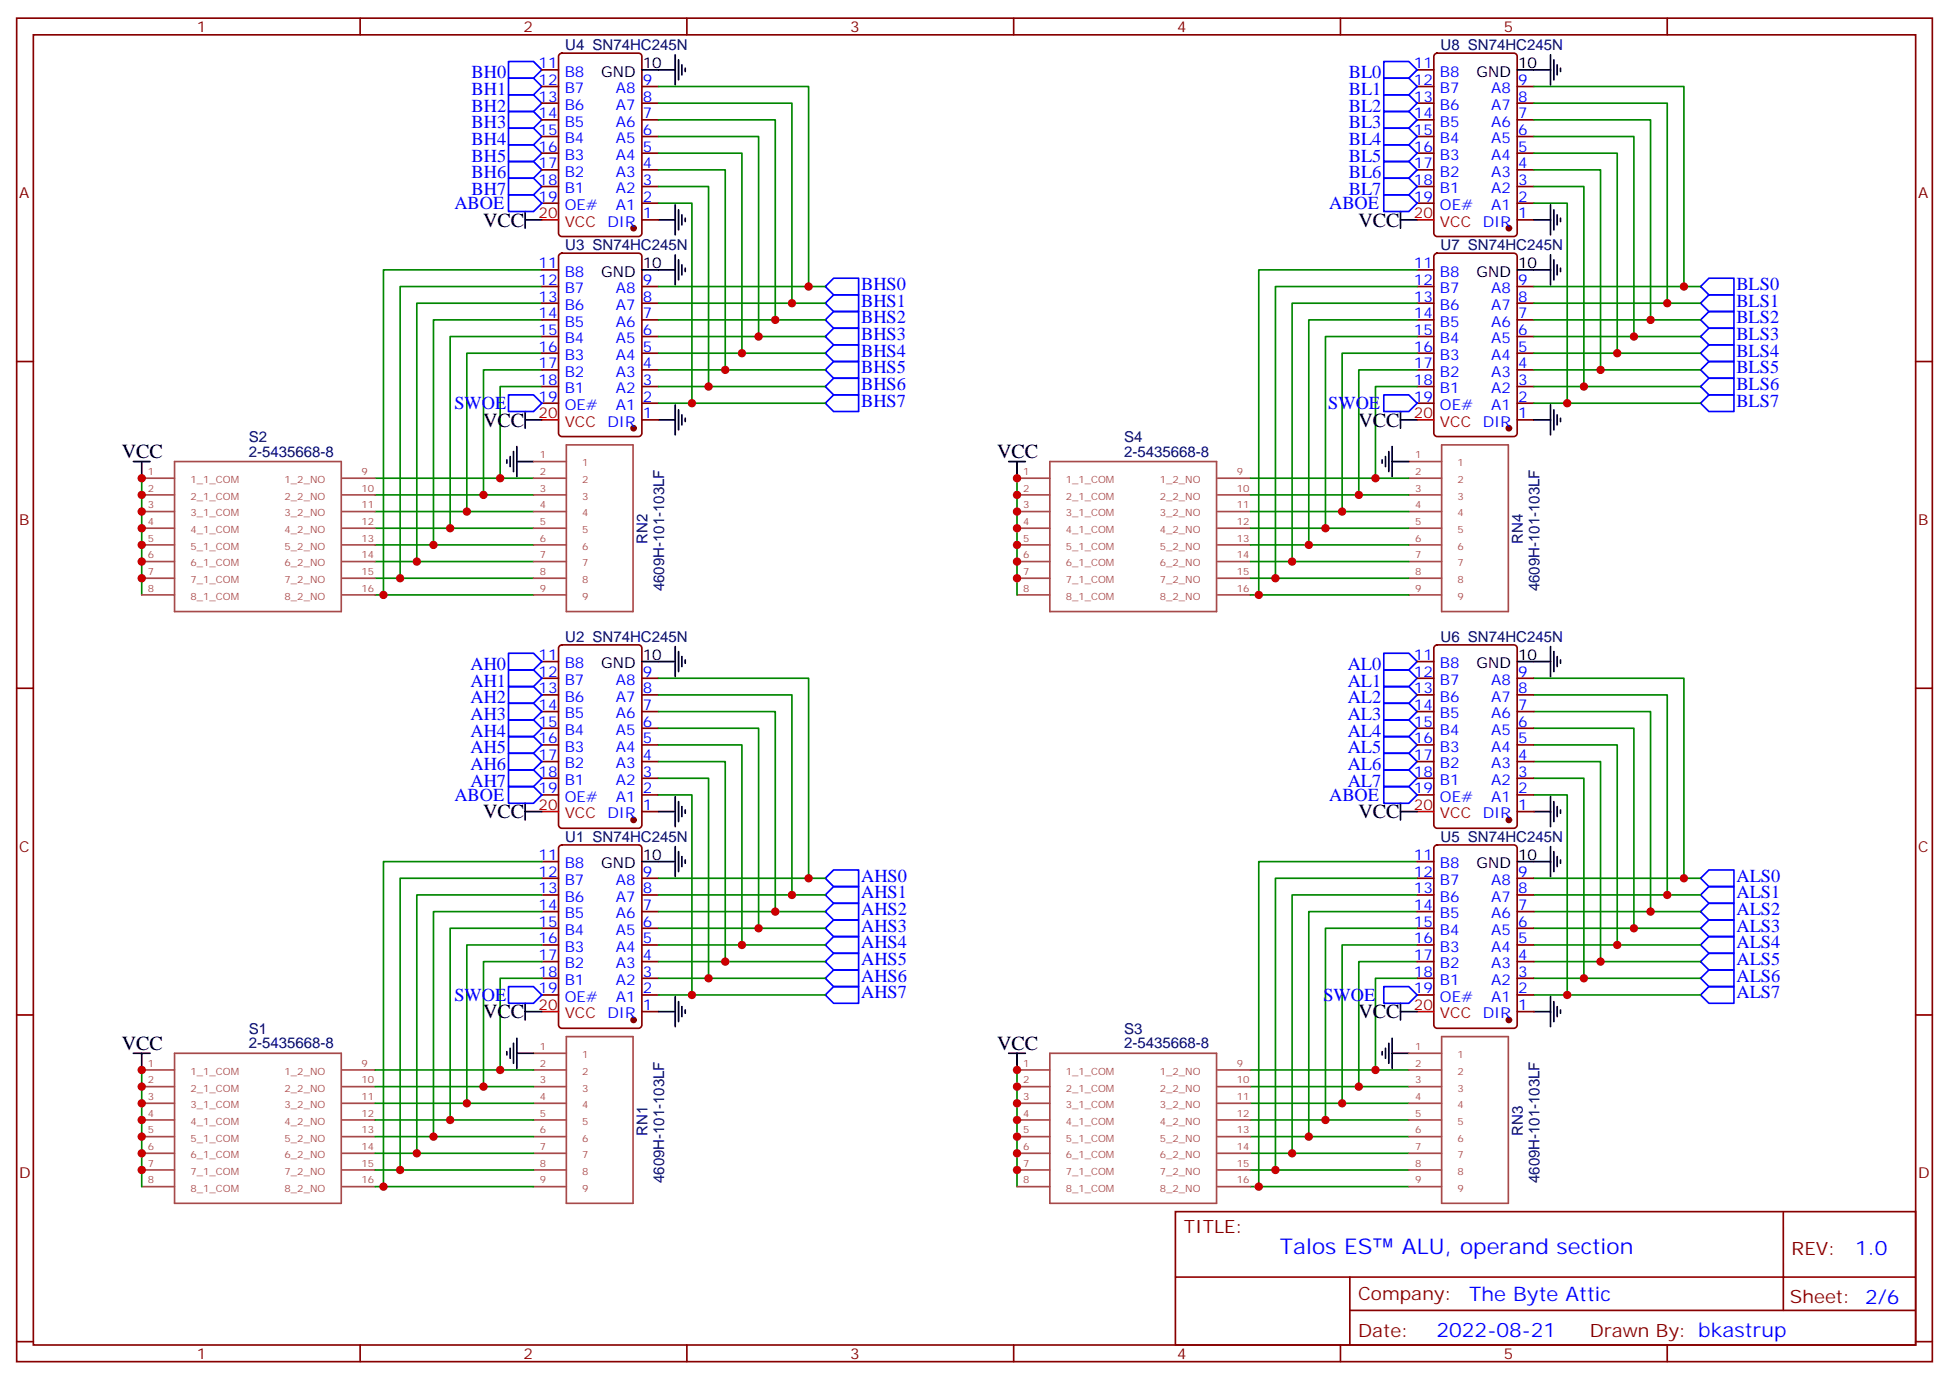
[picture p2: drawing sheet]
<svg xmlns="http://www.w3.org/2000/svg" width="412mm" height="292mm" viewBox="0 0 412 292" stroke-linecap="round" stroke-linejoin="round" font-family="sans-serif">
<g fill="none" stroke="#870000" stroke-width=".35">
<path d="M3.5 3.8h405.4v284.4h-405.4zM7.1 7.4h398.2v277.3h-398.2zM76.2 3.8v3.6M114.7 18.3h3.5M114.7 14.8h3.5M118.4 11.5l.5-.2h16.2a.71 .71 0 0 1 .7 .7v37.4a.76 .76 0 0 1-.7 .7h-16.2a.76 .76 0 0 1-.7-.7v-37.4zM135.8 18.3h3.5M145.3 3.8v3.6M214.5 3.8v3.6M283.6 3.8v3.6M299.9 18.3h3.5M299.9 14.8h3.5"/>
<path d="M303.6 11.5l.5-.2h16.2a.71 .71 0 0 1 .7 .7v37.4a.76 .76 0 0 1-.7 .7h-16.2a.76 .76 0 0 1-.7-.7v-37.4zM321 18.3h3.6M352.8 3.8v3.6M114.7 39.5h3.5M114.7 35.9h3.5M114.7 32.4h3.5M114.7 28.9h3.5M114.7 25.4h3.5M114.7 21.8h3.5M135.8 39.5h3.5M135.8 35.9h3.5M135.8 32.4h3.5"/>
<path d="M135.8 28.9h3.5M135.8 25.4h3.5M135.8 21.8h3.5M299.9 39.5h3.5M299.9 35.9h3.5M299.9 32.4h3.5M299.9 28.9h3.5M299.9 25.4h3.5M299.9 21.8h3.5M321 39.5h3.6M321 35.9h3.6M321 32.4h3.6"/>
<path d="M321 28.9h3.6M321 25.4h3.6M321 21.8h3.6M114.7 43h3.5M114.7 57.1h3.5M118.4 53.8l.5-.2h16.2a.71 .71 0 0 1 .7 .7v37.4a.76 .76 0 0 1-.7 .7h-16.2a.76 .76 0 0 1-.7-.7v-37.4zM135.8 46.5h3.5M135.8 43h3.5M299.9 43h3.5M299.9 57.1h3.5M303.6 53.8l.5-.2h16.2a.71 .71 0 0 1 .7 .7v37.4a.76 .76 0 0 1-.7 .7h-16.2a.76 .76 0 0 1-.7-.7v-37.4zM321 46.5h3.6"/>
<path d="M321 43h3.6M3.5 76.5h3.6M114.7 78.3h3.5M114.7 74.8h3.5M114.7 71.2h3.5M114.7 67.7h3.5M114.7 64.2h3.5M114.7 60.6h3.5M135.8 78.3h3.5M135.8 74.8h3.5M135.8 71.2h3.5M135.8 67.7h3.5"/>
<path d="M135.8 64.2h3.5M135.8 60.6h3.5M299.9 78.3h3.5M299.9 74.8h3.5M299.9 71.2h3.5M299.9 67.7h3.5M299.9 64.2h3.5M299.9 60.6h3.5M321 78.3h3.6M321 74.8h3.6M321 71.2h3.6M321 67.7h3.6"/>
<path d="M321 64.2h3.6M321 60.6h3.6M405.3 76.5h3.6M114.7 85.3h3.5M114.7 81.8h3.5M135.8 88.9h3.5M135.8 85.3h3.5M135.8 81.8h3.5M299.9 85.3h3.5M299.9 81.8h3.5M321 88.9h3.6M321 85.3h3.6"/>
<path d="M321 81.8h3.6M118.4 136.7l.5-.2h16.2a.71 .71 0 0 1 .7 .7v37.4a.76 .76 0 0 1-.7 .7h-16.2a.76 .76 0 0 1-.7-.7v-37.4zM303.6 136.7l.5-.2h16.2a.71 .71 0 0 1 .7 .7v37.4a.76 .76 0 0 1-.7 .7h-16.2a.76 .76 0 0 1-.7-.7v-37.4zM3.5 145.7h3.6M114.7 157.7h3.5M114.7 154.1h3.5M114.7 150.6h3.5M114.7 147.1h3.5M114.7 143.5h3.5M114.7 140h3.5M135.8 157.7h3.5M135.8 154.1h3.5"/>
<path d="M135.8 150.6h3.5M135.8 147.1h3.5M135.8 143.5h3.5M299.9 157.7h3.5M299.9 154.1h3.5M299.9 150.6h3.5M299.9 147.1h3.5M299.9 143.5h3.5M299.9 140h3.5M321 157.7h3.6M321 154.1h3.6M321 150.6h3.6"/>
<path d="M321 147.1h3.6M321 143.5h3.6M405.3 145.7h3.6M114.7 168.2h3.5M114.7 164.7h3.5M114.7 161.2h3.5M118.4 179l.5-.2h16.2a.71 .71 0 0 1 .7 .7v37.4a.76 .76 0 0 1-.7 .7h-16.2a.76 .76 0 0 1-.7-.7v-37.4zM135.8 171.8h3.5M135.8 168.2h3.5M135.8 164.7h3.5M135.8 161.2h3.5M299.9 168.2h3.5"/>
<path d="M299.9 164.7h3.5M299.9 161.2h3.5M303.6 179l.5-.2h16.2a.71 .71 0 0 1 .7 .7v37.4a.76 .76 0 0 1-.7 .7h-16.2a.76 .76 0 0 1-.7-.7v-37.4zM321 171.8h3.6M321 168.2h3.6M321 164.7h3.6M321 161.2h3.6M114.7 200h3.5M114.7 196.5h3.5M114.7 192.9h3.5M114.7 189.4h3.5M114.7 185.9h3.5"/>
<path d="M114.7 182.4h3.5M135.8 200h3.5M135.8 196.5h3.5M135.8 192.9h3.5M135.8 189.4h3.5M135.8 185.9h3.5M299.9 200h3.5M299.9 196.5h3.5M299.9 192.9h3.5M299.9 189.4h3.5M299.9 185.9h3.5M299.9 182.4h3.5"/>
<path d="M321 200h3.6M321 196.5h3.6M321 192.9h3.6M321 189.4h3.6M321 185.9h3.6M3.5 214.8h3.6M114.7 210.6h3.5M114.7 207h3.5M114.7 203.5h3.5M135.8 214.1h3.5M135.8 210.6h3.5M135.8 207h3.5"/>
<path d="M135.8 203.5h3.5M299.9 210.6h3.5M299.9 207h3.5M299.9 203.5h3.5M321 214.1h3.6M321 210.6h3.6M321 207h3.6M321 203.5h3.6M405.3 214.8h3.6M248.7 256.4h156.6v28.3h-156.6zM377.3 256.5v20.8M248.7 270.3h156.5"/>
<path d="M285.6 277.3h119.6M285.6 270.3v14.1M3.5 284h3.6M76.2 284.7v3.5M145.3 284.7v3.5M214.5 284.7v3.5M283.6 284.7v3.5M352.8 284.7v3.5M405.3 284h3.6"/>
</g>
<g fill="#870000" stroke="#870000" stroke-width=".35">
<circle cx="134.1" cy="215.9" r=".53"/>
<circle cx="134.1" cy="173.5" r=".53"/>
<circle cx="134.1" cy="48.3" r=".53"/>
<circle cx="134.1" cy="90.6" r=".53"/>
<circle cx="319.3" cy="90.6" r=".53"/>
<circle cx="319.3" cy="48.3" r=".53"/>
<circle cx="319.3" cy="173.5" r=".53"/>
<circle cx="319.3" cy="215.9" r=".53"/>
</g>
<g fill="none" stroke="#000" stroke-width=".35">
<path d="M135.8 14.8h7.1M142.9 11.6v6.4M143.6 12.7v4.2M144.3 13.7v2.1M145 14.4v.7M321 14.8h7.1M328.1 11.6v6.4M328.8 12.7v4.2M329.5 13.7v2.1M330.2 14.4v.7M111.1 46.5h3.6M111.1 44.8v3.5"/>
<path d="M135.8 57.1h7.1M139.3 46.5h3.6M142.9 43.4v6.3M142.9 53.9v6.4M143.6 44.4v4.2M143.6 55v4.2M144.3 45.5v2.1M144.3 56.1v2.1M145 46.2v.7M145 56.8v.7M296.3 46.5h3.6M296.3 44.8v3.5"/>
<path d="M321 57.1h7.1M324.6 46.5h3.5M328.1 43.4v6.3M328.1 53.9v6.4M328.8 44.4v4.2M328.8 55v4.2M329.5 45.5v2.1M329.5 56.1v2.1M330.2 46.2v.7M330.2 56.8v.7M28.2 97.7h3.5M30 97.7v3.5"/>
<path d="M107.2 97.3v.7M107.9 96.6v2.1M108.7 95.6v4.2M109.4 94.5v6.4M109.4 97.7h3.5M111.1 88.9h3.6M111.1 87.1v3.5M139.3 88.9h3.6M142.9 85.7v6.3M143.6 86.7v4.3M144.3 87.8v2.1M145 88.5v.7"/>
<path d="M213.4 97.7h3.6M215.2 97.7v3.5M292.5 97.3v.7M293.2 96.6v2.1M293.9 95.6v4.2M294.6 97.7h3.5M294.6 94.5v6.4M296.3 88.9h3.6M296.3 87.1v3.5M324.6 88.9h3.5M328.1 85.7v6.3M328.8 86.7v4.3"/>
<path d="M329.5 87.8v2.1M330.2 88.5v.7M142.9 136.8v6.4M143.6 137.9v4.2M144.3 139v2.1M145 139.7v.7M328.1 136.8v6.4M328.8 137.9v4.2M329.5 139v2.1M330.2 139.7v.7M135.8 140h7.1M321 140h7.1"/>
<path d="M111.1 171.8h3.6M111.1 170v3.5M139.3 171.8h3.6M142.9 168.6v6.3M142.9 179.2v6.3M143.6 169.7v4.2M144.3 170.7v2.1M145 171.4v.7M296.3 171.8h3.6M296.3 170v3.5M324.6 171.8h3.5M328.1 168.6v6.3"/>
<path d="M328.1 179.2v6.3M328.8 169.7v4.2M329.5 170.7v2.1M330.2 171.4v.7M135.8 182.4h7.1M143.6 180.2v4.3M144.3 181.3v2.1M145 182v.7M321 182.4h7.1M328.8 180.2v4.3M329.5 181.3v2.1M330.2 182v.7"/>
<path d="M109.4 219.7v6.4M111.1 214.1h3.6M111.1 212.3v3.6M139.3 214.1h3.6M142.9 210.9v6.4M143.6 212v4.2M144.3 213v2.2M145 213.7v.8M294.6 219.7v6.4M296.3 214.1h3.6M296.3 212.3v3.6M324.6 214.1h3.5"/>
<path d="M328.1 210.9v6.4M328.8 212v4.2M329.5 213v2.2M330.2 213.7v.8M28.2 222.9h3.5M30 222.9v3.5M107.2 222.6v.7M107.9 221.9v2.1M108.7 220.8v4.2M109.4 222.9h3.5M213.4 222.9h3.6M215.2 222.9v3.5"/>
<path d="M292.5 222.6v.7M293.2 221.9v2.1M293.9 220.8v4.2M294.6 222.9h3.5"/>
</g>
<path d="M114.7 46.5h3.5M299.9 46.5h3.5M114.7 88.9h3.5M299.9 88.9h3.5M114.7 171.8h3.5M299.9 171.8h3.5M114.7 214.1h3.5M299.9 214.1h3.5" fill="none" stroke="#f00" stroke-width=".35"/>
<g fill="none" stroke="#a64a4a" stroke-width=".35">
<path d="M36.9 97.7h35.3v31.7h-35.3zM112.9 97.7h6.9M119.8 94.2h14.1v35.2h-14.1zM222.1 97.7h35.3v31.7h-35.3zM298.1 97.7h6.9M305 94.2h14.2v35.2h-14.2zM30 101.2h6.9M30 104.7h6.9M30 108.3h6.9M30 111.8h6.9M30 115.3h6.9M30 118.9h6.9"/>
<path d="M72.4 101.2h7M72.4 104.7h7M72.4 108.3h7M72.4 111.8h7M72.4 115.3h7M72.4 118.9h7M112.9 101.2h6.9M112.9 104.7h6.9M112.9 108.3h6.9M112.9 111.8h6.9M112.9 115.3h6.9M112.9 118.9h6.9"/>
<path d="M215.2 101.2h6.9M215.2 104.7h6.9M215.2 108.3h6.9M215.2 111.8h6.9M215.2 115.3h6.9M215.2 118.9h6.9M257.6 101.2h7M257.6 104.7h7M257.6 108.3h7M257.6 111.8h7M257.6 115.3h7M257.6 118.9h7"/>
<path d="M298.1 101.2h6.9M298.1 104.7h6.9M298.1 108.3h6.9M298.1 111.8h6.9M298.1 115.3h6.9M298.1 118.9h6.9M30 122.4h6.9M30 125.9h6.9M72.4 122.4h7M72.4 125.9h7M112.9 122.4h6.9M112.9 125.9h6.9"/>
<path d="M215.2 122.4h6.9M215.2 125.9h6.9M257.6 122.4h7M257.6 125.9h7M298.1 122.4h6.9M298.1 125.9h6.9M119.8 219.4h14.1v35.3h-14.1zM305 219.4h14.2v35.3h-14.2zM30 226.4h6.9M30 230h6.9M30 233.5h6.9M30 237h6.9"/>
<path d="M36.9 222.9h35.3v31.8h-35.3zM72.4 226.4h7M72.4 230h7M72.4 233.5h7M72.4 237h7M112.9 222.9h6.9M112.9 226.4h6.9M112.9 230h6.9M112.9 233.5h6.9M112.9 237h6.9M215.2 226.4h6.9M215.2 230h6.9"/>
<path d="M215.2 233.5h6.9M215.2 237h6.9M222.1 222.9h35.3v31.8h-35.3zM257.6 226.4h7M257.6 230h7M257.6 233.5h7M257.6 237h7M298.1 222.9h6.9M298.1 226.4h6.9M298.1 230h6.9M298.1 233.5h6.9M298.1 237h6.9"/>
<path d="M30 240.6h6.9M30 244.1h6.9M30 247.6h6.9M30 251.1h6.9M72.4 240.6h7M72.4 244.1h7M72.4 247.6h7M72.4 251.1h7M112.9 240.6h6.9M112.9 244.1h6.9M112.9 247.6h6.9M112.9 251.1h6.9"/>
<path d="M215.2 240.6h6.9M215.2 244.1h6.9M215.2 247.6h6.9M215.2 251.1h6.9M257.6 240.6h7M257.6 244.1h7M257.6 247.6h7M257.6 251.1h7M298.1 240.6h6.9M298.1 244.1h6.9M298.1 247.6h6.9M298.1 251.1h6.9"/>
</g>
<g fill="none" stroke="#008700" stroke-width=".35">
<path d="M139.3 18.3h31.8v42.3h-31.8M324.6 18.3h31.7v42.3h-31.7M139.3 39.5h10.6v42.3h-10.6M139.3 35.9h14.2v42.4h-14.2M139.3 32.4h17.7v42.4h-17.7M139.3 28.9h21.2v42.3h-21.2M139.3 25.4h24.7v42.3h-24.7M139.3 21.8h28.3v42.4h-28.3M324.6 39.5h10.5v42.3h-10.5M324.6 35.9h14.1v42.4h-14.1M324.6 32.4h17.6v42.4h-17.6M324.6 28.9h21.1v42.3h-21.1"/>
<path d="M324.6 25.4h24.6v42.3h-24.6M324.6 21.8h28.2v42.4h-28.2M114.7 57.1h-33.6v68.8M139.3 43h7.1v42.3h-7.1M299.9 57.1h-33.6v68.8M324.6 43h7v42.3h-7M114.7 60.6h-30v61.8M114.7 64.2h-26.5v54.7M114.7 67.7h-23v47.6M114.7 71.2h-19.5v40.6M114.7 74.8h-15.9v33.5M114.7 78.3h-12.4v26.4"/>
<path d="M153.5 78.3h21.1M157 74.8h17.6M160.5 71.2h14.1M164 67.7h10.6M167.6 64.2h7M171.1 60.6h3.5M299.9 78.3h-12.4v26.4M299.9 74.8h-15.9v33.5M299.9 71.2h-19.4v40.6M299.9 67.7h-23v47.6M299.9 64.2h-26.5v54.7M299.9 60.6h-30v61.8"/>
<path d="M338.7 78.3h21.1M342.2 74.8h17.6M345.7 71.2h14.1M349.2 67.7h10.6M352.8 64.2h7M356.3 60.6h3.5M114.7 81.8h-8.9v19.4M146.4 85.3h28.2M149.9 81.8h24.7M299.9 81.8h-8.9v19.4M331.6 85.3h28.2M335.1 81.8h24.7"/>
<path d="M30 101.2v24.7M79.4 101.2h33.5M79.4 118.9h33.5M79.4 115.3h33.5M79.4 111.8h33.5M79.4 108.3h33.5M79.4 104.7h33.5M215.2 101.2v24.7M264.6 101.2h33.5M264.6 118.9h33.5M264.6 115.3h33.5M264.6 111.8h33.5"/>
<path d="M264.6 108.3h33.5M264.6 104.7h33.5M79.4 125.9h33.5M79.4 122.4h33.5M264.6 125.9h33.5M264.6 122.4h33.5M139.3 157.7h17.7v42.3h-17.7M139.3 154.1h21.2v42.4h-21.2M139.3 150.6h24.7v42.3h-24.7M139.3 147.1h28.3v42.3h-28.3M139.3 143.5h31.8v42.4h-31.8M324.6 143.5h31.7v42.4h-31.7"/>
<path d="M324.6 147.1h28.2v42.3h-28.2M324.6 150.6h24.6v42.3h-24.6M324.6 154.1h21.1v42.4h-21.1M324.6 157.7h17.6v42.3h-17.6M139.3 168.2h7.1v42.4h-7.1M139.3 164.7h10.6v42.3h-10.6M139.3 161.2h14.2v42.3h-14.2M324.6 161.2h14.1v42.3h-14.1M324.6 164.7h10.5v42.3h-10.5M324.6 168.2h7v42.4h-7M114.7 200h-15.9v33.5M114.7 196.5h-19.5v40.5"/>
<path d="M114.7 192.9h-23v47.7M114.7 189.4h-26.5v54.7M114.7 185.9h-30v61.7M114.7 182.4h-33.6v68.7M157 200h17.6M160.5 196.5h14.1M164 192.9h10.6M167.6 189.4h7M171.1 185.9h3.5M299.9 182.4h-33.6v68.7M299.9 185.9h-30v61.7M299.9 189.4h-26.5v54.7"/>
<path d="M299.9 192.9h-23v47.7M299.9 196.5h-19.4v40.5M299.9 200h-15.9v33.5M342.2 200h17.6M345.7 196.5h14.1M349.2 192.9h10.6M352.8 189.4h7M356.3 185.9h3.5M114.7 207h-8.9v19.4M114.7 203.5h-12.4v26.5M146.4 210.6h28.2M149.9 207h24.7"/>
<path d="M153.5 203.5h21.1M299.9 203.5h-12.4v26.5M299.9 207h-8.9v19.4M331.6 210.6h28.2M335.1 207h24.7M338.7 203.5h21.1M30 226.4v24.7M79.4 230h33.5M79.4 233.5h33.5M79.4 237h33.5M79.4 226.4h33.5M215.2 226.4v24.7"/>
<path d="M264.6 230h33.5M264.6 233.5h33.5M264.6 237h33.5M264.6 226.4h33.5M79.4 240.6h33.5M79.4 244.1h33.5M79.4 247.6h33.5M79.4 251.1h33.5M264.6 240.6h33.5M264.6 244.1h33.5M264.6 247.6h33.5M264.6 251.1h33.5"/>
</g>
<g fill="none" stroke="#00f" stroke-width=".35">
<path d="M107.6 13h5.3l1.8 1.8-1.8 1.7h-5.3zM107.6 16.5h5.3l1.8 1.8-1.8 1.8h-5.3zM292.8 16.5h5.3l1.8 1.8-1.8 1.8h-5.3zM292.8 13h5.3l1.8 1.8-1.8 1.7h-5.3zM107.6 20.1h5.3l1.8 1.7-1.8 1.8h-5.3zM107.6 23.6h5.3l1.8 1.8-1.8 1.7h-5.3zM107.6 27.1h5.3l1.8 1.8-1.8 1.8h-5.3zM107.6 30.7h5.3l1.8 1.7-1.8 1.8h-5.3zM107.6 34.2h5.3l1.8 1.7-1.8 1.8h-5.3zM107.6 37.7h5.3l1.8 1.8-1.8 1.7h-5.3zM292.8 37.7h5.3l1.8 1.8-1.8 1.7h-5.3zM292.8 34.2h5.3l1.8 1.7-1.8 1.8h-5.3z"/>
<path d="M292.8 30.7h5.3l1.8 1.7-1.8 1.8h-5.3zM292.8 27.1h5.3l1.8 1.8-1.8 1.8h-5.3zM292.8 23.6h5.3l1.8 1.8-1.8 1.7h-5.3zM292.8 20.1h5.3l1.8 1.7-1.8 1.8h-5.3zM107.6 41.2h5.3l1.8 1.8-1.8 1.8h-5.3zM292.8 41.2h5.3l1.8 1.8-1.8 1.8h-5.3zM174.6 78.3l1.8-1.8h5.3v3.5h-5.3zM174.6 74.8l1.8-1.8h5.3v3.5h-5.3zM174.6 71.2l1.8-1.7h5.3v3.5h-5.3zM174.6 67.7l1.8-1.8h5.3v3.6h-5.3zM174.6 64.2l1.8-1.8h5.3v3.5h-5.3zM174.6 60.6l1.8-1.7h5.3v3.5h-5.3z"/>
<path d="M359.8 60.6l1.8-1.7h5.3v3.5h-5.3zM359.8 67.7l1.8-1.8h5.3v3.6h-5.3zM359.8 74.8l1.8-1.8h5.3v3.5h-5.3zM361.6 62.4h5.3v3.5h-5.3l-1.8-1.7zM361.6 69.5h5.3v3.5h-5.3l-1.8-1.8zM361.6 76.5h5.3v3.5h-5.3l-1.8-1.7zM107.6 83.6h5.3l1.8 1.7-1.8 1.8h-5.3zM174.6 85.3l1.8-1.7h5.3v3.5h-5.3zM174.6 81.8l1.8-1.8h5.3v3.6h-5.3zM292.8 83.6h5.3l1.8 1.7-1.8 1.8h-5.3zM359.8 81.8l1.8-1.8h5.3v3.6h-5.3zM361.6 83.6h5.3v3.5h-5.3l-1.8-1.8z"/>
<path d="M107.6 138.3h5.3l1.8 1.7-1.8 1.8h-5.3zM292.8 138.3h5.3l1.8 1.7-1.8 1.8h-5.3zM107.6 159.4h5.3l1.8 1.8-1.8 1.7h-5.3zM107.6 155.9h5.3l1.8 1.8-1.8 1.7h-5.3zM107.6 152.4h5.3l1.8 1.7-1.8 1.8h-5.3zM107.6 148.8h5.3l1.8 1.8-1.8 1.8h-5.3zM107.6 145.3h5.3l1.8 1.8-1.8 1.7h-5.3zM107.6 141.8h5.3l1.8 1.7-1.8 1.8h-5.3zM292.8 141.8h5.3l1.8 1.7-1.8 1.8h-5.3zM292.8 145.3h5.3l1.8 1.8-1.8 1.7h-5.3zM292.8 148.8h5.3l1.8 1.8-1.8 1.8h-5.3zM292.8 152.4h5.3l1.8 1.7-1.8 1.8h-5.3z"/>
<path d="M292.8 155.9h5.3l1.8 1.8-1.8 1.7h-5.3zM292.8 159.4h5.3l1.8 1.8-1.8 1.7h-5.3zM107.6 162.9h5.3l1.8 1.8-1.8 1.8h-5.3zM107.6 166.5h5.3l1.8 1.7-1.8 1.8h-5.3zM292.8 162.9h5.3l1.8 1.8-1.8 1.8h-5.3zM292.8 166.5h5.3l1.8 1.7-1.8 1.8h-5.3zM174.6 185.9l1.8-1.8h5.3v3.5h-5.3zM174.6 189.4l1.8-1.8h5.3v3.6h-5.3zM174.6 192.9l1.8-1.7h5.3v3.5h-5.3zM174.6 196.5l1.8-1.8h5.3v3.5h-5.3zM174.6 200l1.8-1.8h5.3v3.6h-5.3zM359.8 192.9l1.8-1.7h5.3v3.5h-5.3z"/>
<path d="M359.8 189.4l1.8-1.8h5.3v3.6h-5.3zM359.8 185.9l1.8-1.8h5.3v3.5h-5.3zM361.6 198.2h5.3v3.6h-5.3l-1.8-1.8zM361.6 194.7h5.3v3.5h-5.3l-1.8-1.7zM107.6 208.8h5.3l1.8 1.8-1.8 1.7h-5.3zM174.6 203.5l1.8-1.7h5.3v3.5h-5.3zM174.6 207l1.8-1.7h5.3v3.5h-5.3zM174.6 210.6l1.8-1.8h5.3v3.5h-5.3zM292.8 208.8h5.3l1.8 1.8-1.8 1.7h-5.3zM359.8 207l1.8-1.7h5.3v3.5h-5.3zM359.8 203.5l1.8-1.7h5.3v3.5h-5.3zM361.6 208.8h5.3v3.5h-5.3l-1.8-1.7z"/>
</g>
<g fill="#c00">
<circle cx="30" cy="230" r=".88"/>
<circle cx="30" cy="233.5" r=".88"/>
<circle cx="30" cy="237" r=".88"/>
<circle cx="30" cy="240.6" r=".88"/>
<circle cx="30" cy="244.1" r=".88"/>
<circle cx="30" cy="247.6" r=".88"/>
<circle cx="30" cy="226.4" r=".88"/>
<circle cx="105.8" cy="226.4" r=".88"/>
<circle cx="102.3" cy="230" r=".88"/>
<circle cx="98.8" cy="233.5" r=".88"/>
<circle cx="95.3" cy="237" r=".88"/>
<circle cx="91.7" cy="240.6" r=".88"/>
<circle cx="88.2" cy="244.1" r=".88"/>
<circle cx="84.7" cy="247.6" r=".88"/>
<circle cx="81.1" cy="251.1" r=".88"/>
<circle cx="81.1" cy="125.9" r=".88"/>
<circle cx="84.7" cy="122.4" r=".88"/>
<circle cx="88.2" cy="118.9" r=".88"/>
<circle cx="91.7" cy="115.3" r=".88"/>
<circle cx="95.3" cy="111.8" r=".88"/>
<circle cx="98.8" cy="108.3" r=".88"/>
<circle cx="102.3" cy="104.7" r=".88"/>
<circle cx="105.8" cy="101.2" r=".88"/>
<circle cx="30" cy="101.2" r=".88"/>
<circle cx="30" cy="122.4" r=".88"/>
<circle cx="30" cy="118.9" r=".88"/>
<circle cx="30" cy="115.3" r=".88"/>
<circle cx="30" cy="111.8" r=".88"/>
<circle cx="30" cy="108.3" r=".88"/>
<circle cx="30" cy="104.7" r=".88"/>
<circle cx="215.2" cy="104.7" r=".88"/>
<circle cx="215.2" cy="108.3" r=".88"/>
<circle cx="215.2" cy="111.8" r=".88"/>
<circle cx="215.2" cy="115.3" r=".88"/>
<circle cx="215.2" cy="118.9" r=".88"/>
<circle cx="215.2" cy="122.4" r=".88"/>
<circle cx="215.2" cy="101.2" r=".88"/>
<circle cx="291" cy="101.2" r=".88"/>
<circle cx="287.5" cy="104.7" r=".88"/>
<circle cx="284" cy="108.3" r=".88"/>
<circle cx="280.5" cy="111.8" r=".88"/>
<circle cx="276.9" cy="115.3" r=".88"/>
<circle cx="273.4" cy="118.9" r=".88"/>
<circle cx="269.9" cy="122.4" r=".88"/>
<circle cx="266.3" cy="125.9" r=".88"/>
<circle cx="266.3" cy="251.1" r=".88"/>
<circle cx="269.9" cy="247.6" r=".88"/>
<circle cx="273.4" cy="244.1" r=".88"/>
<circle cx="276.9" cy="240.6" r=".88"/>
<circle cx="280.5" cy="237" r=".88"/>
<circle cx="284" cy="233.5" r=".88"/>
<circle cx="287.5" cy="230" r=".88"/>
<circle cx="291" cy="226.4" r=".88"/>
<circle cx="215.2" cy="226.4" r=".88"/>
<circle cx="215.2" cy="247.6" r=".88"/>
<circle cx="215.2" cy="244.1" r=".88"/>
<circle cx="215.2" cy="240.6" r=".88"/>
<circle cx="215.2" cy="237" r=".88"/>
<circle cx="215.2" cy="233.5" r=".88"/>
<circle cx="215.2" cy="230" r=".88"/>
<circle cx="146.4" cy="85.3" r=".88"/>
<circle cx="149.9" cy="81.8" r=".88"/>
<circle cx="153.5" cy="78.3" r=".88"/>
<circle cx="157" cy="74.8" r=".88"/>
<circle cx="160.5" cy="71.2" r=".88"/>
<circle cx="164" cy="67.7" r=".88"/>
<circle cx="167.6" cy="64.2" r=".88"/>
<circle cx="171.1" cy="60.6" r=".88"/>
<circle cx="171.1" cy="185.9" r=".88"/>
<circle cx="167.6" cy="189.4" r=".88"/>
<circle cx="164" cy="192.9" r=".88"/>
<circle cx="160.5" cy="196.5" r=".88"/>
<circle cx="157" cy="200" r=".88"/>
<circle cx="153.5" cy="203.5" r=".88"/>
<circle cx="149.9" cy="207" r=".88"/>
<circle cx="146.4" cy="210.6" r=".88"/>
<circle cx="331.6" cy="210.6" r=".88"/>
<circle cx="335.1" cy="207" r=".88"/>
<circle cx="338.7" cy="203.5" r=".88"/>
<circle cx="342.2" cy="200" r=".88"/>
<circle cx="345.7" cy="196.5" r=".88"/>
<circle cx="349.3" cy="192.9" r=".88"/>
<circle cx="352.8" cy="189.4" r=".88"/>
<circle cx="356.3" cy="185.9" r=".88"/>
<circle cx="356.3" cy="60.6" r=".88"/>
<circle cx="352.8" cy="64.2" r=".88"/>
<circle cx="349.3" cy="67.7" r=".88"/>
<circle cx="345.7" cy="71.2" r=".88"/>
<circle cx="342.2" cy="74.8" r=".88"/>
<circle cx="338.7" cy="78.3" r=".88"/>
<circle cx="335.1" cy="81.8" r=".88"/>
<circle cx="331.6" cy="85.3" r=".88"/>
</g>
<g font-size="4.6" fill="#00f">
<text x="270.8" y="265.5">Talos ES</text>
<text x="296.6" y="265.5">ALU, operand section</text>
</g>
<g font-size="4.2">
<text x="102.2" y="48">VCC</text>
<text x="287.4" y="48">VCC</text>
<text x="102.2" y="90.3">VCC</text>
<text x="287.4" y="90.3">VCC</text>
<text x="25.8" y="97">VCC</text>
<text x="211" y="97">VCC</text>
<text x="102.2" y="173.2">VCC</text>
<text x="287.4" y="173.2">VCC</text>
<text x="102.2" y="215.5">VCC</text>
<text x="287.4" y="215.5">VCC</text>
<text x="25.8" y="222.2">VCC</text>
<text x="211" y="222.2">VCC</text>
</g>
<g font-size="4.2" fill="#00f">
<text x="392.5" y="265.7">1.0</text>
<text x="310.9" y="275.3">The Byte Attic</text>
<text x="304" y="283.1">2022-08-21</text>
</g>
<g font-size="3.9" fill="#00f">
<text x="99.8" y="16.5">BH0</text>
<text x="285.4" y="16.5">BL0</text>
<text x="99.8" y="20.1">BH1</text>
<text x="99.8" y="23.6">BH2</text>
<text x="285.4" y="23.6">BL2</text>
<text x="285.4" y="20.1">BL1</text>
<text x="99.8" y="27.1">BH3</text>
<text x="285.4" y="27.1">BL3</text>
<text x="99.8" y="30.7">BH4</text>
<text x="99.8" y="34.2">BH5</text>
<text x="285.4" y="34.2">BL5</text>
<text x="285.4" y="30.7">BL4</text>
<text x="99.8" y="37.7">BH6</text>
<text x="99.8" y="41.2">BH7</text>
<text x="285.4" y="41.2">BL7</text>
<text x="285.4" y="37.7">BL6</text>
<text x="96.1" y="44.2">ABOE</text>
<text x="281.2" y="44.2">ABOE</text>
<text x="182.2" y="64.9">BHS1</text>
<text x="182.2" y="61.3">BHS0</text>
<text x="367.4" y="61.3">BLS0</text>
<text x="367.4" y="64.9">BLS1</text>
<text x="182.2" y="71.9">BHS3</text>
<text x="182.2" y="68.4">BHS2</text>
<text x="367.4" y="68.4">BLS2</text>
<text x="367.4" y="71.9">BLS3</text>
<text x="182.2" y="75.5">BHS4</text>
<text x="367.4" y="75.5">BLS4</text>
<text x="182.2" y="82.5">BHS6</text>
<text x="182.2" y="79">BHS5</text>
<text x="367.4" y="79">BLS5</text>
<text x="367.4" y="82.5">BLS6</text>
<text x="96.1" y="86.5">SWOE</text>
<text x="182.2" y="86">BHS7</text>
<text x="281" y="86.6">SWOE</text>
<text x="367.4" y="86">BLS7</text>
<text x="99.5" y="141.8">AH0</text>
<text x="285.2" y="141.8">AL0</text>
<text x="99.5" y="148.8">AH2</text>
<text x="99.5" y="145.3">AH1</text>
<text x="285.2" y="145.3">AL1</text>
<text x="285.2" y="148.8">AL2</text>
<text x="99.5" y="155.9">AH4</text>
<text x="99.5" y="152.4">AH3</text>
<text x="285.2" y="152.4">AL3</text>
<text x="285.2" y="155.9">AL4</text>
<text x="99.5" y="159.4">AH5</text>
<text x="285.2" y="159.4">AL5</text>
<text x="99.5" y="166.5">AH7</text>
<text x="99.5" y="162.9">AH6</text>
<text x="285.2" y="162.9">AL6</text>
<text x="285.2" y="166.5">AL7</text>
<text x="96.1" y="169.4">ABOE</text>
<text x="281.2" y="169.4">ABOE</text>
<text x="182.2" y="186.6">AHS0</text>
<text x="182.2" y="190.1">AHS1</text>
<text x="367.4" y="190.1">ALS1</text>
<text x="367.4" y="186.6">ALS0</text>
<text x="182.2" y="193.6">AHS2</text>
<text x="182.2" y="197.2">AHS3</text>
<text x="367.4" y="197.2">ALS3</text>
<text x="367.4" y="193.6">ALS2</text>
<text x="182.2" y="200.7">AHS4</text>
<text x="367.4" y="200.7">ALS4</text>
<text x="182.2" y="204.2">AHS5</text>
<text x="182.2" y="207.8">AHS6</text>
<text x="367.4" y="207.8">ALS6</text>
<text x="367.4" y="204.2">ALS5</text>
<text x="96.1" y="211.8">SWOE</text>
<text x="182.2" y="211.3">AHS7</text>
<text x="280" y="211.8">SWOE</text>
<text x="367.4" y="211.3">ALS7</text>
</g>
<g font-size="3.9" fill="#800">
<text x="250.5" y="261">TITLE:</text>
<text x="379.1" y="265.7">REV:</text>
<text x="287.4" y="275.2">Company:</text>
<text x="378.7" y="275.8">Sheet: 2/6</text>
<text x="287.4" y="282.9">Date:</text>
<text x="336.4" y="283">Drawn By: bkastrup</text>
</g>
<g font-size="3.2" fill="#800">
<text x="41.6" y="6.8">1</text>
<text x="110.8" y="6.8">2</text>
<text x="179.9" y="6.8">3</text>
<text x="249.1" y="6.8">4</text>
<text x="318.2" y="6.8">5</text>
<text x="4.1" y="41.9">A</text>
<text x="405.9" y="41.9">A</text>
<text x="4.1" y="111.1">B</text>
<text x="405.9" y="111.1">B</text>
<text x="4.1" y="180.2">C</text>
<text x="405.9" y="180.2">C</text>
<text x="4.1" y="249.4">D</text>
<text x="405.9" y="249.4">D</text>
<text x="41.6" y="287.7">1</text>
<text x="110.8" y="287.7">2</text>
<text x="179.9" y="287.7">3</text>
<text x="249.1" y="287.7">4</text>
<text x="318.2" y="287.7">5</text>
</g>
<g font-size="3.2" fill="#000080">
<text x="119.6" y="10.6">U4 SN74HC245N</text>
<text x="304.8" y="10.6">U8 SN74HC245N</text>
<text x="119.6" y="53">U3 SN74HC245N</text>
<text x="304.8" y="53">U7 SN74HC245N</text>
<text x="52.7" y="93.5">S2</text>
<text x="237.9" y="93.5">S4</text>
<text x="52.7" y="96.6">2-5435668-8</text>
<text x="237.9" y="96.6">2-5435668-8</text>
<text x="137" y="115.1" transform="rotate(-90 137 115.1)">RN2</text>
<text x="322.2" y="115.1" transform="rotate(-90 322.2 115.1)">RN4</text>
<text x="140.6" y="125.2" transform="rotate(-90 140.6 125.2)">4609H-101-103LF</text>
<text x="325.8" y="125.2" transform="rotate(-90 325.8 125.2)">4609H-101-103LF</text>
<text x="119.6" y="135.9">U2 SN74HC245N</text>
<text x="304.8" y="135.9">U6 SN74HC245N</text>
<text x="119.6" y="178.2">U1 SN74HC245N</text>
<text x="304.8" y="178.2">U5 SN74HC245N</text>
<text x="52.7" y="221.9">2-5435668-8</text>
<text x="52.7" y="218.7">S1</text>
<text x="237.9" y="221.9">2-5435668-8</text>
<text x="237.9" y="218.7">S3</text>
<text x="137" y="240.3" transform="rotate(-90 137 240.3)">RN1</text>
<text x="322.2" y="240.3" transform="rotate(-90 322.2 240.3)">RN3</text>
<text x="140.6" y="250.4" transform="rotate(-90 140.6 250.4)">4609H-101-103LF</text>
<text x="325.8" y="250.4" transform="rotate(-90 325.8 250.4)">4609H-101-103LF</text>
</g>
<g font-size="3.2" fill="#00f">
<text x="114" y="14.4">11</text>
<text x="114" y="18">12</text>
<text x="119.5" y="16.2">B8</text>
<text x="136" y="18">9</text>
<text x="299.2" y="14.4">11</text>
<text x="299.2" y="18">12</text>
<text x="304.7" y="16.2">B8</text>
<text x="321.2" y="18">9</text>
<text x="114" y="21.5">13</text>
<text x="119.5" y="19.7">B7</text>
<text x="119.5" y="23.2">B6</text>
<text x="130.3" y="23.2">A7</text>
<text x="130.3" y="19.7">A8</text>
<text x="136" y="21.5">8</text>
<text x="299.2" y="21.5">13</text>
<text x="304.7" y="19.7">B7</text>
<text x="304.7" y="23.2">B6</text>
<text x="315.5" y="23.2">A7</text>
<text x="315.5" y="19.7">A8</text>
<text x="321.2" y="21.5">8</text>
<text x="114" y="25">14</text>
<text x="114" y="28.5">15</text>
<text x="119.5" y="26.8">B5</text>
<text x="130.3" y="26.8">A6</text>
<text x="136" y="28.5">6</text>
<text x="136" y="25">7</text>
<text x="299.2" y="25">14</text>
<text x="299.2" y="28.5">15</text>
<text x="304.7" y="26.8">B5</text>
<text x="315.5" y="26.8">A6</text>
<text x="321.2" y="28.5">6</text>
<text x="321.2" y="25">7</text>
<text x="114" y="32.1">16</text>
<text x="114" y="35.6">17</text>
<text x="119.5" y="30.3">B4</text>
<text x="119.5" y="33.8">B3</text>
<text x="130.3" y="33.8">A4</text>
<text x="130.3" y="30.3">A5</text>
<text x="136" y="35.6">4</text>
<text x="136" y="32.1">5</text>
<text x="299.2" y="32.1">16</text>
<text x="299.2" y="35.6">17</text>
<text x="304.7" y="30.3">B4</text>
<text x="304.7" y="33.8">B3</text>
<text x="315.5" y="33.8">A4</text>
<text x="315.5" y="30.3">A5</text>
<text x="321.2" y="35.6">4</text>
<text x="321.2" y="32.1">5</text>
<text x="114" y="39.1">18</text>
<text x="119.5" y="37.4">B2</text>
<text x="119.5" y="40.9">B1</text>
<text x="130.3" y="40.9">A2</text>
<text x="130.3" y="37.4">A3</text>
<text x="136" y="39.1">3</text>
<text x="299.2" y="39.1">18</text>
<text x="304.7" y="37.4">B2</text>
<text x="304.7" y="40.9">B1</text>
<text x="315.5" y="40.9">A2</text>
<text x="315.5" y="37.4">A3</text>
<text x="321.2" y="39.1">3</text>
<text x="114" y="42.7">19</text>
<text x="119.5" y="44.4">OE#</text>
<text x="128.5" y="47.9">DIR</text>
<text x="130.3" y="44.4">A1</text>
<text x="136" y="46.2">1</text>
<text x="136" y="42.7">2</text>
<text x="299.2" y="42.7">19</text>
<text x="304.7" y="44.4">OE#</text>
<text x="313.7" y="47.9">DIR</text>
<text x="315.5" y="44.4">A1</text>
<text x="321.2" y="46.2">1</text>
<text x="321.2" y="42.7">2</text>
<text x="114" y="56.8">11</text>
<text x="119.5" y="58.5">B8</text>
<text x="299.2" y="56.8">11</text>
<text x="304.7" y="58.5">B8</text>
<text x="114" y="60.3">12</text>
<text x="114" y="63.8">13</text>
<text x="119.5" y="62.1">B7</text>
<text x="119.5" y="65.6">B6</text>
<text x="130.3" y="65.6">A7</text>
<text x="130.3" y="62.1">A8</text>
<text x="136" y="63.8">8</text>
<text x="136" y="60.3">9</text>
<text x="299.2" y="60.3">12</text>
<text x="299.2" y="63.8">13</text>
<text x="304.7" y="62.1">B7</text>
<text x="304.7" y="65.6">B6</text>
<text x="315.5" y="65.6">A7</text>
<text x="315.5" y="62.1">A8</text>
<text x="321.2" y="63.8">8</text>
<text x="321.2" y="60.3">9</text>
<text x="114" y="67.3">14</text>
<text x="114" y="70.9">15</text>
<text x="119.5" y="69.1">B5</text>
<text x="130.3" y="69.1">A6</text>
<text x="136" y="70.9">6</text>
<text x="136" y="67.3">7</text>
<text x="299.2" y="67.3">14</text>
<text x="299.2" y="70.9">15</text>
<text x="304.7" y="69.1">B5</text>
<text x="315.5" y="69.1">A6</text>
<text x="321.2" y="70.9">6</text>
<text x="321.2" y="67.3">7</text>
<text x="114" y="74.4">16</text>
<text x="114" y="77.9">17</text>
<text x="119.5" y="72.6">B4</text>
<text x="119.5" y="76.2">B3</text>
<text x="130.3" y="76.2">A4</text>
<text x="130.3" y="72.6">A5</text>
<text x="136" y="77.9">4</text>
<text x="136" y="74.4">5</text>
<text x="299.2" y="74.4">16</text>
<text x="299.2" y="77.9">17</text>
<text x="304.7" y="72.6">B4</text>
<text x="304.7" y="76.2">B3</text>
<text x="315.5" y="76.2">A4</text>
<text x="315.5" y="72.6">A5</text>
<text x="321.2" y="77.9">4</text>
<text x="321.2" y="74.4">5</text>
<text x="114" y="81.5">18</text>
<text x="119.5" y="79.7">B2</text>
<text x="119.5" y="83.2">B1</text>
<text x="130.3" y="83.2">A2</text>
<text x="130.3" y="79.7">A3</text>
<text x="136" y="81.5">3</text>
<text x="299.2" y="81.5">18</text>
<text x="304.7" y="79.7">B2</text>
<text x="304.7" y="83.2">B1</text>
<text x="315.5" y="83.2">A2</text>
<text x="315.5" y="79.7">A3</text>
<text x="321.2" y="81.5">3</text>
<text x="114" y="85">19</text>
<text x="119.5" y="86.7">OE#</text>
<text x="130.3" y="86.7">A1</text>
<text x="136" y="88.5">1</text>
<text x="136" y="85">2</text>
<text x="299.2" y="85">19</text>
<text x="304.7" y="86.7">OE#</text>
<text x="315.5" y="86.7">A1</text>
<text x="321.2" y="88.5">1</text>
<text x="321.2" y="85">2</text>
<text x="128.5" y="90.3">DIR</text>
<text x="313.7" y="90.3">DIR</text>
<text x="114" y="139.7">11</text>
<text x="114" y="143.2">12</text>
<text x="119.5" y="141.4">B8</text>
<text x="136" y="143.2">9</text>
<text x="299.2" y="139.7">11</text>
<text x="299.2" y="143.2">12</text>
<text x="304.7" y="141.4">B8</text>
<text x="321.2" y="143.2">9</text>
<text x="114" y="146.7">13</text>
<text x="119.5" y="145">B7</text>
<text x="119.5" y="148.5">B6</text>
<text x="130.3" y="148.5">A7</text>
<text x="130.3" y="145">A8</text>
<text x="136" y="146.7">8</text>
<text x="299.2" y="146.7">13</text>
<text x="304.7" y="145">B7</text>
<text x="304.7" y="148.5">B6</text>
<text x="315.5" y="148.5">A7</text>
<text x="315.5" y="145">A8</text>
<text x="321.2" y="146.7">8</text>
<text x="114" y="150.2">14</text>
<text x="114" y="153.8">15</text>
<text x="119.5" y="152">B5</text>
<text x="119.5" y="155.5">B4</text>
<text x="130.3" y="155.5">A5</text>
<text x="130.3" y="152">A6</text>
<text x="136" y="153.8">6</text>
<text x="136" y="150.2">7</text>
<text x="299.2" y="150.2">14</text>
<text x="299.2" y="153.8">15</text>
<text x="304.7" y="152">B5</text>
<text x="304.7" y="155.5">B4</text>
<text x="315.5" y="155.5">A5</text>
<text x="315.5" y="152">A6</text>
<text x="321.2" y="153.8">6</text>
<text x="321.2" y="150.2">7</text>
<text x="114" y="157.3">16</text>
<text x="114" y="160.8">17</text>
<text x="119.5" y="159.1">B3</text>
<text x="130.3" y="159.1">A4</text>
<text x="136" y="160.8">4</text>
<text x="136" y="157.3">5</text>
<text x="299.2" y="157.3">16</text>
<text x="299.2" y="160.8">17</text>
<text x="304.7" y="159.1">B3</text>
<text x="315.5" y="159.1">A4</text>
<text x="321.2" y="160.8">4</text>
<text x="321.2" y="157.3">5</text>
<text x="114" y="164.4">18</text>
<text x="114" y="167.9">19</text>
<text x="119.5" y="162.6">B2</text>
<text x="119.5" y="166.1">B1</text>
<text x="130.3" y="166.1">A2</text>
<text x="130.3" y="162.6">A3</text>
<text x="136" y="167.9">2</text>
<text x="136" y="164.4">3</text>
<text x="299.2" y="164.4">18</text>
<text x="299.2" y="167.9">19</text>
<text x="304.7" y="162.6">B2</text>
<text x="304.7" y="166.1">B1</text>
<text x="315.5" y="166.1">A2</text>
<text x="315.5" y="162.6">A3</text>
<text x="321.2" y="167.9">2</text>
<text x="321.2" y="164.4">3</text>
<text x="119.5" y="169.7">OE#</text>
<text x="128.5" y="173.2">DIR</text>
<text x="130.3" y="169.7">A1</text>
<text x="136" y="171.4">1</text>
<text x="304.7" y="169.7">OE#</text>
<text x="313.7" y="173.2">DIR</text>
<text x="315.5" y="169.7">A1</text>
<text x="321.2" y="171.4">1</text>
<text x="114" y="182">11</text>
<text x="114" y="185.5">12</text>
<text x="119.5" y="183.8">B8</text>
<text x="136" y="185.5">9</text>
<text x="299.2" y="182">11</text>
<text x="299.2" y="185.5">12</text>
<text x="304.7" y="183.8">B8</text>
<text x="321.2" y="185.5">9</text>
<text x="114" y="189.1">13</text>
<text x="119.5" y="187.3">B7</text>
<text x="119.5" y="190.8">B6</text>
<text x="130.3" y="190.8">A7</text>
<text x="130.3" y="187.3">A8</text>
<text x="136" y="189.1">8</text>
<text x="299.2" y="189.1">13</text>
<text x="304.7" y="187.3">B7</text>
<text x="304.7" y="190.8">B6</text>
<text x="315.5" y="190.8">A7</text>
<text x="315.5" y="187.3">A8</text>
<text x="321.2" y="189.1">8</text>
<text x="114" y="192.6">14</text>
<text x="114" y="196.1">15</text>
<text x="119.5" y="194.3">B5</text>
<text x="119.5" y="197.9">B4</text>
<text x="130.3" y="197.9">A5</text>
<text x="130.3" y="194.3">A6</text>
<text x="136" y="196.1">6</text>
<text x="136" y="192.6">7</text>
<text x="299.2" y="192.6">14</text>
<text x="299.2" y="196.1">15</text>
<text x="304.7" y="194.3">B5</text>
<text x="304.7" y="197.9">B4</text>
<text x="315.5" y="197.9">A5</text>
<text x="315.5" y="194.3">A6</text>
<text x="321.2" y="196.1">6</text>
<text x="321.2" y="192.6">7</text>
<text x="114" y="199.6">16</text>
<text x="114" y="203.2">17</text>
<text x="119.5" y="201.4">B3</text>
<text x="130.3" y="201.4">A4</text>
<text x="136" y="203.2">4</text>
<text x="136" y="199.6">5</text>
<text x="299.2" y="199.6">16</text>
<text x="299.2" y="203.2">17</text>
<text x="304.7" y="201.4">B3</text>
<text x="315.5" y="201.4">A4</text>
<text x="321.2" y="203.2">4</text>
<text x="321.2" y="199.6">5</text>
<text x="114" y="206.7">18</text>
<text x="119.5" y="204.9">B2</text>
<text x="119.5" y="208.5">B1</text>
<text x="130.3" y="208.5">A2</text>
<text x="130.3" y="204.9">A3</text>
<text x="136" y="206.7">3</text>
<text x="299.2" y="206.7">18</text>
<text x="304.7" y="204.9">B2</text>
<text x="304.7" y="208.5">B1</text>
<text x="315.5" y="208.5">A2</text>
<text x="315.5" y="204.9">A3</text>
<text x="321.2" y="206.7">3</text>
<text x="114" y="210.2">19</text>
<text x="119.5" y="212">OE#</text>
<text x="128.5" y="215.5">DIR</text>
<text x="130.3" y="212">A1</text>
<text x="136" y="213.7">1</text>
<text x="136" y="210.2">2</text>
<text x="299.2" y="210.2">19</text>
<text x="304.7" y="212">OE#</text>
<text x="313.7" y="215.5">DIR</text>
<text x="315.5" y="212">A1</text>
<text x="321.2" y="213.7">1</text>
<text x="321.2" y="210.2">2</text>
</g>
<g font-size="3.2">
<text x="127.2" y="16.2">GND</text>
<text x="136" y="14.4">10</text>
<text x="312.4" y="16.2">GND</text>
<text x="321.2" y="14.4">10</text>
<text x="127.2" y="58.5">GND</text>
<text x="136" y="56.8">10</text>
<text x="312.4" y="58.5">GND</text>
<text x="321.2" y="56.8">10</text>
<text x="127.2" y="141.4">GND</text>
<text x="136" y="139.7">10</text>
<text x="312.4" y="141.4">GND</text>
<text x="321.2" y="139.7">10</text>
<text x="127.2" y="183.8">GND</text>
<text x="136" y="182">10</text>
<text x="312.4" y="183.8">GND</text>
<text x="321.2" y="182">10</text>
</g>
<g font-size="3.2" fill="#f00">
<text x="114" y="46.2">20</text>
<text x="119.5" y="47.9">VCC</text>
<text x="299.2" y="46.2">20</text>
<text x="304.7" y="47.9">VCC</text>
<text x="114" y="88.5">20</text>
<text x="299.2" y="88.5">20</text>
<text x="119.5" y="90.3">VCC</text>
<text x="304.7" y="90.3">VCC</text>
<text x="114" y="171.4">20</text>
<text x="119.5" y="173.2">VCC</text>
<text x="299.2" y="171.4">20</text>
<text x="304.7" y="173.2">VCC</text>
<text x="114" y="213.7">20</text>
<text x="119.5" y="215.5">VCC</text>
<text x="299.2" y="213.7">20</text>
<text x="304.7" y="215.5">VCC</text>
</g>
<g font-size="2.1" fill="#a54b4b">
<text x="31.3" y="100.5">1</text>
<text x="76.5" y="100.5">9</text>
<text x="114.2" y="97">1</text>
<text x="114.2" y="100.5">2</text>
<text x="123.2" y="98.7">1</text>
<text x="216.5" y="100.5">1</text>
<text x="261.7" y="100.5">9</text>
<text x="299.4" y="97">1</text>
<text x="299.4" y="100.5">2</text>
<text x="308.4" y="98.7">1</text>
<text x="31.3" y="104">2</text>
<text x="31.3" y="107.6">3</text>
<text x="40.3" y="102.3">1_1_COM</text>
<text x="40.3" y="105.8">2_1_COM</text>
<text x="60.2" y="102.3">1_2_NO</text>
<text x="60.2" y="105.8">2_2_NO</text>
<text x="76.5" y="104">10</text>
<text x="76.5" y="107.6">11</text>
<text x="114.2" y="104">3</text>
<text x="114.2" y="107.6">4</text>
<text x="123.2" y="102.3">2</text>
<text x="123.2" y="105.8">3</text>
<text x="216.5" y="104">2</text>
<text x="216.5" y="107.6">3</text>
<text x="225.5" y="102.3">1_1_COM</text>
<text x="225.5" y="105.8">2_1_COM</text>
<text x="245.4" y="102.3">1_2_NO</text>
<text x="245.4" y="105.8">2_2_NO</text>
<text x="261.7" y="104">10</text>
<text x="261.7" y="107.6">11</text>
<text x="299.4" y="104">3</text>
<text x="299.4" y="107.6">4</text>
<text x="308.4" y="102.3">2</text>
<text x="308.4" y="105.8">3</text>
<text x="31.3" y="111.1">4</text>
<text x="40.3" y="109.3">3_1_COM</text>
<text x="40.3" y="112.8">4_1_COM</text>
<text x="60.2" y="109.3">3_2_NO</text>
<text x="60.2" y="112.8">4_2_NO</text>
<text x="76.5" y="111.1">12</text>
<text x="114.2" y="111.1">5</text>
<text x="123.2" y="109.3">4</text>
<text x="123.2" y="112.8">5</text>
<text x="216.5" y="111.1">4</text>
<text x="225.5" y="109.3">3_1_COM</text>
<text x="225.5" y="112.8">4_1_COM</text>
<text x="245.4" y="109.3">3_2_NO</text>
<text x="245.4" y="112.8">4_2_NO</text>
<text x="261.7" y="111.1">12</text>
<text x="299.4" y="111.1">5</text>
<text x="308.4" y="109.3">4</text>
<text x="308.4" y="112.8">5</text>
<text x="31.3" y="114.6">5</text>
<text x="31.3" y="118.2">6</text>
<text x="40.3" y="116.4">5_1_COM</text>
<text x="40.3" y="119.9">6_1_COM</text>
<text x="60.2" y="116.4">5_2_NO</text>
<text x="60.2" y="119.9">6_2_NO</text>
<text x="76.5" y="114.6">13</text>
<text x="76.5" y="118.2">14</text>
<text x="114.2" y="114.6">6</text>
<text x="114.2" y="118.2">7</text>
<text x="123.2" y="116.4">6</text>
<text x="123.2" y="119.9">7</text>
<text x="216.5" y="114.6">5</text>
<text x="216.5" y="118.2">6</text>
<text x="225.5" y="116.4">5_1_COM</text>
<text x="225.5" y="119.9">6_1_COM</text>
<text x="245.4" y="116.4">5_2_NO</text>
<text x="245.4" y="119.9">6_2_NO</text>
<text x="261.7" y="114.6">13</text>
<text x="261.7" y="118.2">14</text>
<text x="299.4" y="114.6">6</text>
<text x="299.4" y="118.2">7</text>
<text x="308.4" y="116.4">6</text>
<text x="308.4" y="119.9">7</text>
<text x="31.3" y="121.7">7</text>
<text x="31.3" y="125.2">8</text>
<text x="40.3" y="123.4">7_1_COM</text>
<text x="60.2" y="123.4">7_2_NO</text>
<text x="76.5" y="121.7">15</text>
<text x="76.5" y="125.2">16</text>
<text x="114.2" y="121.7">8</text>
<text x="114.2" y="125.2">9</text>
<text x="123.2" y="123.4">8</text>
<text x="216.5" y="121.7">7</text>
<text x="216.5" y="125.2">8</text>
<text x="225.5" y="123.4">7_1_COM</text>
<text x="245.4" y="123.4">7_2_NO</text>
<text x="261.7" y="121.7">15</text>
<text x="261.7" y="125.2">16</text>
<text x="299.4" y="121.7">8</text>
<text x="299.4" y="125.2">9</text>
<text x="308.4" y="123.4">8</text>
<text x="40.3" y="126.9">8_1_COM</text>
<text x="60.2" y="126.9">8_2_NO</text>
<text x="123.2" y="126.9">9</text>
<text x="225.5" y="126.9">8_1_COM</text>
<text x="245.4" y="126.9">8_2_NO</text>
<text x="308.4" y="126.9">9</text>
<text x="31.3" y="225.8">1</text>
<text x="40.3" y="227.5">1_1_COM</text>
<text x="60.2" y="227.5">1_2_NO</text>
<text x="76.5" y="225.8">9</text>
<text x="114.2" y="222.2">1</text>
<text x="114.2" y="225.8">2</text>
<text x="123.2" y="224">1</text>
<text x="123.2" y="227.5">2</text>
<text x="216.5" y="225.8">1</text>
<text x="225.5" y="227.5">1_1_COM</text>
<text x="245.4" y="227.5">1_2_NO</text>
<text x="261.7" y="225.8">9</text>
<text x="299.4" y="222.2">1</text>
<text x="299.4" y="225.8">2</text>
<text x="308.4" y="224">1</text>
<text x="308.4" y="227.5">2</text>
<text x="31.3" y="229.3">2</text>
<text x="31.3" y="232.8">3</text>
<text x="40.3" y="231">2_1_COM</text>
<text x="60.2" y="231">2_2_NO</text>
<text x="76.5" y="229.3">10</text>
<text x="76.5" y="232.8">11</text>
<text x="114.2" y="229.3">3</text>
<text x="114.2" y="232.8">4</text>
<text x="123.2" y="231">3</text>
<text x="216.5" y="229.3">2</text>
<text x="216.5" y="232.8">3</text>
<text x="225.5" y="231">2_1_COM</text>
<text x="245.4" y="231">2_2_NO</text>
<text x="261.7" y="229.3">10</text>
<text x="261.7" y="232.8">11</text>
<text x="299.4" y="229.3">3</text>
<text x="299.4" y="232.8">4</text>
<text x="308.4" y="231">3</text>
<text x="31.3" y="236.3">4</text>
<text x="31.3" y="239.9">5</text>
<text x="40.3" y="234.5">3_1_COM</text>
<text x="40.3" y="238.1">4_1_COM</text>
<text x="60.2" y="234.5">3_2_NO</text>
<text x="60.2" y="238.1">4_2_NO</text>
<text x="76.5" y="236.3">12</text>
<text x="76.5" y="239.9">13</text>
<text x="114.2" y="236.3">5</text>
<text x="114.2" y="239.9">6</text>
<text x="123.2" y="234.5">4</text>
<text x="123.2" y="238.1">5</text>
<text x="216.5" y="236.3">4</text>
<text x="216.5" y="239.9">5</text>
<text x="225.5" y="234.5">3_1_COM</text>
<text x="225.5" y="238.1">4_1_COM</text>
<text x="245.4" y="234.5">3_2_NO</text>
<text x="245.4" y="238.1">4_2_NO</text>
<text x="261.7" y="236.3">12</text>
<text x="261.7" y="239.9">13</text>
<text x="299.4" y="236.3">5</text>
<text x="299.4" y="239.9">6</text>
<text x="308.4" y="234.5">4</text>
<text x="308.4" y="238.1">5</text>
<text x="31.3" y="243.4">6</text>
<text x="40.3" y="241.6">5_1_COM</text>
<text x="40.3" y="245.1">6_1_COM</text>
<text x="60.2" y="241.6">5_2_NO</text>
<text x="60.2" y="245.1">6_2_NO</text>
<text x="76.5" y="243.4">14</text>
<text x="114.2" y="243.4">7</text>
<text x="123.2" y="241.6">6</text>
<text x="123.2" y="245.1">7</text>
<text x="216.5" y="243.4">6</text>
<text x="225.5" y="241.6">5_1_COM</text>
<text x="225.5" y="245.1">6_1_COM</text>
<text x="245.4" y="241.6">5_2_NO</text>
<text x="245.4" y="245.1">6_2_NO</text>
<text x="261.7" y="243.4">14</text>
<text x="299.4" y="243.4">7</text>
<text x="308.4" y="241.6">6</text>
<text x="308.4" y="245.1">7</text>
<text x="31.3" y="246.9">7</text>
<text x="31.3" y="250.4">8</text>
<text x="40.3" y="248.7">7_1_COM</text>
<text x="60.2" y="248.7">7_2_NO</text>
<text x="76.5" y="246.9">15</text>
<text x="76.5" y="250.4">16</text>
<text x="114.2" y="246.9">8</text>
<text x="114.2" y="250.4">9</text>
<text x="123.2" y="248.7">8</text>
<text x="216.5" y="246.9">7</text>
<text x="216.5" y="250.4">8</text>
<text x="225.5" y="248.7">7_1_COM</text>
<text x="245.4" y="248.7">7_2_NO</text>
<text x="261.7" y="246.9">15</text>
<text x="261.7" y="250.4">16</text>
<text x="299.4" y="246.9">8</text>
<text x="299.4" y="250.4">9</text>
<text x="308.4" y="248.7">8</text>
<text x="40.3" y="252.2">8_1_COM</text>
<text x="60.2" y="252.2">8_2_NO</text>
<text x="123.2" y="252.2">9</text>
<text x="225.5" y="252.2">8_1_COM</text>
<text x="245.4" y="252.2">8_2_NO</text>
<text x="308.4" y="252.2">9</text>
</g>
</svg>
